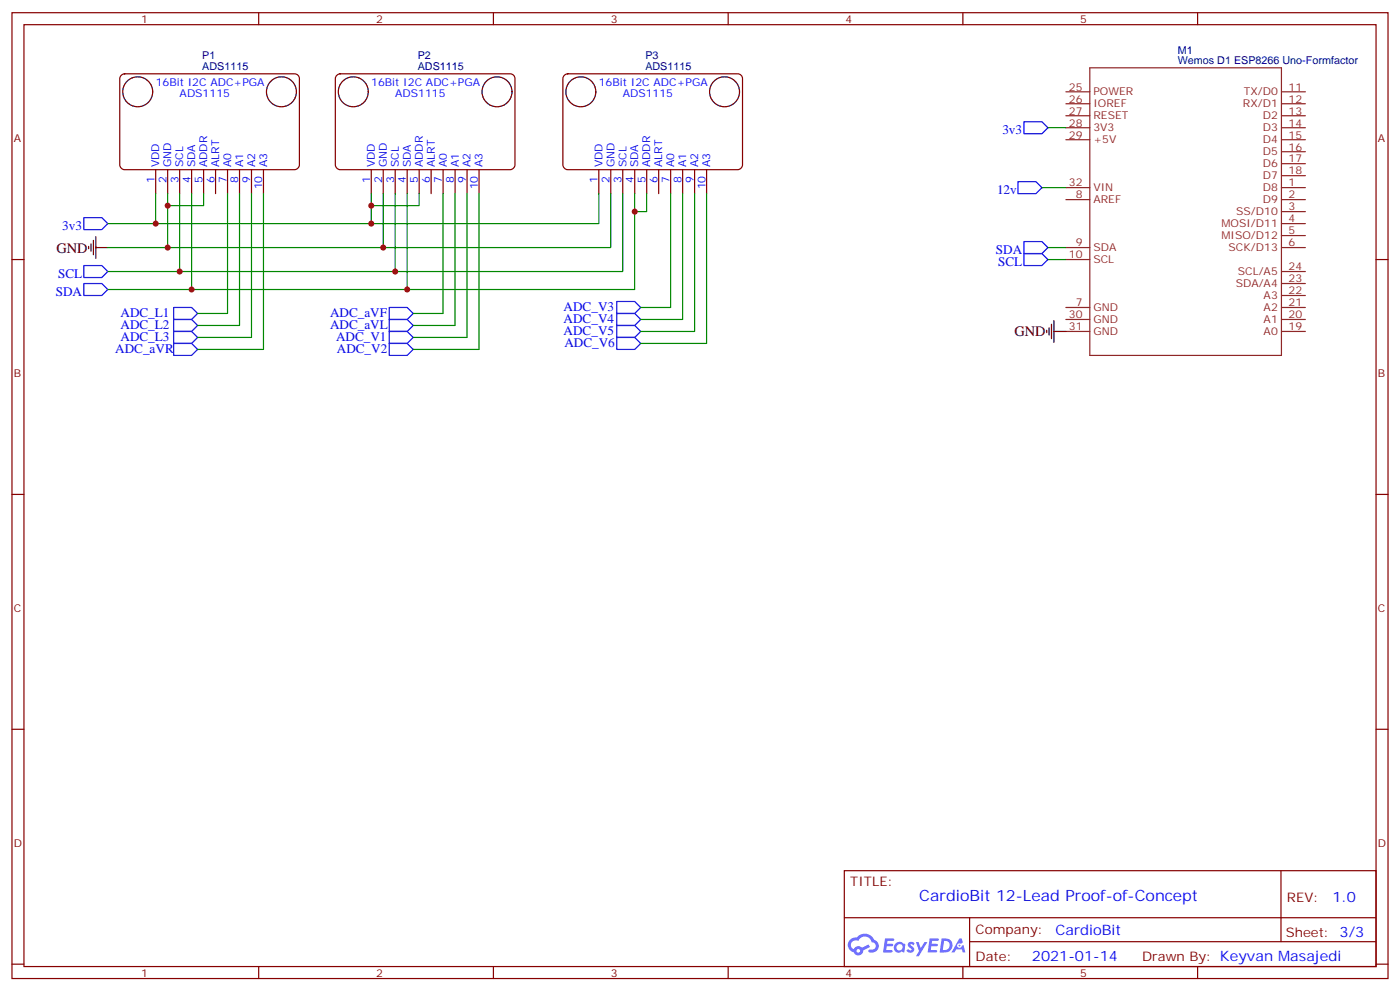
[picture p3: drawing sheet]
<svg xmlns="http://www.w3.org/2000/svg" width="412mm" height="292mm" viewBox="0 0 412 292" stroke-linecap="round" stroke-linejoin="round" font-family="sans-serif">
<g fill="none" stroke="#870000" stroke-width=".35">
<path d="M3.5 3.7h405.4v284.4h-405.4zM7.1 7.3h398.2v277.3h-398.2zM76.2 3.7v3.6M145.3 3.7v3.6M214.5 3.7v3.6M283.6 3.7v3.6M352.8 3.7v3.6M3.5 76.4h3.6M405.3 76.4h3.6M3.5 145.6h3.6M405.3 145.6h3.6M3.5 214.7h3.6"/>
<path d="M405.3 214.7h3.6M248.7 256.3h156.6v28.3h-156.6zM377.3 256.4v20.8M248.7 270.2h156.5M285.6 277.2h119.6M285.6 270.2v14.1M3.5 283.8h3.6M76.2 284.6v3.5M145.3 284.6v3.5M214.5 284.6v3.5M283.6 284.6v3.5M352.8 284.6v3.5"/>
<path d="M405.3 283.8h3.6"/>
</g>
<g fill="#5487ff">
<path d="M267.7 277.5a1.22 1.22 0 0 1 1.7 .3l-.4 .5a.47 .47 0 0 0-.3-.4 .47 .47 0 0 0-.5 .2l.1 .3a1.14 1.14 0 0 1 .8 1.7 1.14 1.14 0 0 1-1.9 0l-.2-.2 .5-.5 .7 .4a.29 .29 0 0 0 .3-.3 .29 .29 0 0 0-.2-.3 1.04 1.04 0 0 1-.6-1.7z"/>
<path d="M260.7 276.3h2.4l.3 .1-.2 .5-1.8 .1-.1 .9h1.5l.3 .3-.3 .4h-1.6l-.2 1.1h1.7l.2 .3-.2 .4h-2.6z"/>
<path d="M273.8 276.3h2.4l.3 .1-.1 .5-1.8 .1-.2 .9h1.6l.3 .3-.4 .4h-1.6l-.1 1.1h1.7l.2 .3-.2 .4h-2.6z"/>
<path d="M282.6 276.3h.7l.3 1.2-.6 .3a.69 .69 0 0 0-1 .3 .69 .69 0 0 0 .4 1 .69 .69 0 0 0 .9-.6l.5-.3 .6 2.2h-.8l-.2-.9h-1.8l-.5 .9h-.8z"/>
<path d="M269.8 277.3h.8l.6 1.9 1.1-1.9h.9l-2.6 4.2h-.8l.9-1.5z"/>
<path d="M277.4 276.3l-.6 4.1h1.3a2.11 2.11 0 0 0 2.5-2.1 2.11 2.11 0 0 0-2.5-2zM278.1 277a1.39 1.39 0 0 1 1.7 1.4 1.39 1.39 0 0 1-1.8 1.3h-.3z"/>
<path d="M263.7 277.9a1.54 1.54 0 0 0-.1 2.1 1.54 1.54 0 0 0 2.2 .2l.6 .2 .3-2.3-.2-.2-.4-.1a1.49 1.49 0 0 0-2.4 .1zM264 278.9a.94 .94 0 0 1 1.8 0 .94 .94 0 0 1-1.8 0z"/>
<path d="M250.4 276.6a2.18 2.18 0 0 0 1.1 3.8 1.44 1.44 0 0 0 1.6 .9 1.44 1.44 0 0 0 1.2-1.5l2-1-.5-.7-1.9 .9a1.47 1.47 0 0 0-2.4 .5 1.39 1.39 0 0 1-.7-2 1.39 1.39 0 0 1 2-.5 2.12 2.12 0 0 1 2.2-1.3 2.12 2.12 0 0 1 1.9 1.7 1.14 1.14 0 0 1 1.1 1.4 1.14 1.14 0 0 1-1.7 .8 .43 .43 0 0 0-.5 .3 .43 .43 0 0 0 .4 .5 1.98 1.98 0 0 0 2.5-1.2 1.98 1.98 0 0 0-1.2-2.5 3.1 3.1 0 0 0-5.3-.7l-.9 .1zM252.3 279.9a.55 .55 0 0 1 1.1 0 .55 .55 0 0 1-1.1 0z"/>
<circle cx="282.6" cy="278.4" r=".26"/>
</g>
<path d="M35.6 22.3l1.1-.6h50.1a1.41 1.41 0 0 1 1.4 1.4v25.4a1.51 1.51 0 0 1-1.4 1.5h-50.1a1.51 1.51 0 0 1-1.4-1.5v-25.4z" fill="#fff" stroke="#800000" stroke-width=".35"/>
<path d="M45.9 50v7M49.4 50v7M52.9 50v7M56.4 50v7M60 50v7M63.5 50v7M67 50v7M70.6 50v7M74.1 50v7M77.6 50v7" fill="none" stroke="#870000" stroke-width=".35"/>
<g fill="none" stroke="#000" stroke-width=".35">
<path d="M26.1 72.5v.7M26.8 71.8v2.1M27.5 70.8v4.2M28.2 72.9h3.5M28.2 69.7v6.4"/>
<circle cx="40.6" cy="27" r="4.4"/>
<circle cx="82.9" cy="27" r="4.4"/>
</g>
<path d="M24.7 64.1h5.3l1.7 1.7-1.7 1.8h-5.3zM24.7 78.2h5.3l1.7 1.7-1.7 1.8h-5.3zM24.7 83.5h5.3l1.7 1.7-1.7 1.8h-5.3z" fill="none" stroke="#00f" stroke-width=".35"/>
<path d="M99.1 22.3l1.1-.6h50.1a1.41 1.41 0 0 1 1.4 1.4v25.4a1.51 1.51 0 0 1-1.4 1.5h-50.1a1.51 1.51 0 0 1-1.4-1.5v-25.4z" fill="#fff" stroke="#800000" stroke-width=".35"/>
<path d="M109.4 50v7M112.9 50v7M116.4 50v7M119.9 50v7M123.5 50v7M127 50v7M130.5 50v7M134.1 50v7M137.6 50v7M141.1 50v7" fill="none" stroke="#870000" stroke-width=".35"/>
<g fill="none" stroke="#000" stroke-width=".35">
<circle cx="104.1" cy="27" r="4.4"/>
<circle cx="146.4" cy="27" r="4.4"/>
</g>
<path d="M166.1 22.3l1.1-.6h50.1a1.41 1.41 0 0 1 1.4 1.4v25.4a1.51 1.51 0 0 1-1.4 1.5h-50.1a1.51 1.51 0 0 1-1.4-1.5v-25.4z" fill="#fff" stroke="#800000" stroke-width=".35"/>
<path d="M176.4 50v7M179.9 50v7M183.4 50v7M187 50v7M190.5 50v7M194 50v7M197.6 50v7M201.1 50v7M204.6 50v7M208.1 50v7" fill="none" stroke="#870000" stroke-width=".35"/>
<g fill="none" stroke="#000" stroke-width=".35">
<path d="M308.3 97.2v.7M309 96.5v2.1M309.7 95.5v4.2M310.4 97.6h3.6M310.4 94.4v6.4"/>
<circle cx="171.1" cy="27" r="4.4"/>
<circle cx="213.4" cy="27" r="4.4"/>
</g>
<g fill="none" stroke="#008700" stroke-width=".35">
<path d="M308.7 37.6h5.3M45.9 57v8.8h-14.2M49.4 57v15.9h-17.7M52.9 57v22.9h-21.2M56.4 57v28.2M60 57v3.5h-10.6M67 57v35.3h-8.8M70.6 57v38.8h-12.4M74.1 57v42.3h-15.9M77.6 57v45.9h-19.4M109.4 57v8.8h-63.5M112.9 57v15.9h-63.5"/>
<path d="M116.4 57v22.9h-63.5M119.9 57v28.2M123.5 57v3.5h-14.1M130.5 57v35.3h-8.8M134.1 57v38.8h-12.4M137.6 57v42.3h-15.9M141.1 57v45.9h-19.4M176.4 57v8.8h-67M179.9 57v15.9h-67M183.4 57v22.9h-67M187 57v28.2h-155.3M190.5 57v5.3h-3.5"/>
<path d="M197.6 57v33.5h-8.9M201.1 57v37.1h-12.4M204.6 57v40.6h-15.9M208.1 57v44.1h-19.4M306.9 55.2h7.1M308.7 76.4h5.3M308.7 72.9h5.3"/>
</g>
<g fill="none" stroke="#00f" stroke-width=".35">
<path d="M301.6 35.8h5.3l1.8 1.8-1.8 1.8h-5.3zM299.9 53.5h5.3l1.7 1.7-1.7 1.8h-5.3zM301.6 71.1h5.3l1.8 1.8-1.8 1.7h-5.3zM301.6 74.6h5.3l1.8 1.8-1.8 1.8h-5.3zM51.2 90.5h5.2l1.8 1.8-1.8 1.8h-5.2zM51.2 94.1h5.2l1.8 1.7-1.8 1.8h-5.2zM51.2 97.6h5.2l1.8 1.7-1.8 1.8h-5.2zM114.7 97.6h5.2l1.8 1.7-1.8 1.8h-5.2zM114.7 94.1h5.2l1.8 1.7-1.8 1.8h-5.2zM114.7 90.5h5.2l1.8 1.8-1.8 1.8h-5.2zM181.7 88.8h5.3l1.7 1.7-1.7 1.8h-5.3zM181.7 92.3h5.3l1.7 1.8-1.7 1.7h-5.3z"/>
<path d="M181.7 95.8h5.3l1.7 1.8-1.7 1.7h-5.3zM181.7 99.3h5.3l1.7 1.8-1.7 1.8h-5.3zM51.2 101.1h5.2l1.8 1.8-1.8 1.7h-5.2zM114.7 101.1h5.2l1.8 1.8-1.8 1.7h-5.2z"/>
</g>
<g fill="none" stroke="#8c2424" stroke-width=".35">
<path d="M321 20h56.5v84.6h-56.5zM314 27h7M314 30.6h7M314 34.1h7M314 37.6h7M377.5 27h7M377.5 30.6h7M377.5 34.1h7M377.5 37.6h7M314 41.1h7M314 55.2h7M314 58.8h7"/>
<path d="M377.5 41.1h7M377.5 44.7h7M377.5 48.2h7M377.5 51.7h7M377.5 55.2h7M377.5 58.8h7M314 72.9h7M314 76.4h7M377.5 62.3h7M377.5 65.8h7M377.5 69.4h7M377.5 79.9h7"/>
<path d="M377.5 72.9h7M314 94.1h7M314 97.6h7M314 90.5h7M377.5 94.1h7M377.5 97.6h7M377.5 83.5h7M377.5 87h7M377.5 90.5h7"/>
</g>
<g fill="#c00">
<circle cx="49.4" cy="72.9" r=".88"/>
<circle cx="112.9" cy="72.9" r=".88"/>
<circle cx="52.9" cy="79.9" r=".88"/>
<circle cx="116.4" cy="79.9" r=".88"/>
<circle cx="49.4" cy="60.5" r=".88"/>
<circle cx="109.4" cy="60.5" r=".88"/>
<circle cx="187" cy="62.3" r=".88"/>
<circle cx="45.9" cy="65.8" r=".88"/>
<circle cx="109.4" cy="65.8" r=".88"/>
<circle cx="119.9" cy="85.2" r=".88"/>
<circle cx="56.4" cy="85.2" r=".88"/>
</g>
<text font-size="4.6" fill="#00f" x="270.8" y="265.4">CardioBit 12-Lead Proof-of-Concept</text>
<g font-size="4.2">
<text x="16.6" y="74.4">GND</text>
<text x="298.8" y="99.1">GND</text>
</g>
<g font-size="4.2" fill="#00f">
<text x="392.5" y="265.6">1.0</text>
<text x="310.9" y="275.2">CardioBit</text>
<text x="304" y="283">2021-01-14</text>
</g>
<g font-size="3.9" fill="#00f">
<text x="295.3" y="39.4">3v3</text>
<text x="293.7" y="57">12v</text>
<text x="18.3" y="67.6">3v3</text>
<text x="293.4" y="74.6">SDA</text>
<text x="17.1" y="81.7">SCL</text>
<text x="294" y="78.2">SCL</text>
<text x="16.4" y="87">SDA</text>
<text x="35.5" y="93.4">ADC_L1</text>
<text x="97.2" y="93.4">ADC_aVF</text>
<text x="166" y="91.6">ADC_V3</text>
<text x="166" y="95.2">ADC_V4</text>
<text x="35.5" y="96.9">ADC_L2</text>
<text x="35.5" y="100.5">ADC_L3</text>
<text x="97.2" y="96.9">ADC_aVL</text>
<text x="99" y="100.5">ADC_V1</text>
<text x="166" y="98.7">ADC_V5</text>
<text x="34" y="104">ADC_aVR</text>
<text x="99.2" y="104">ADC_V2</text>
<text x="166.2" y="102.2">ADC_V6</text>
</g>
<g font-size="3.9" fill="#800">
<text x="250.5" y="260.9">TITLE:</text>
<text x="379.1" y="265.6">REV:</text>
<text x="287.4" y="275.1">Company:</text>
<text x="378.7" y="275.7">Sheet: 3/3</text>
<text x="287.4" y="282.8">Date:</text>
<text x="336.4" y="282.9">Drawn By: Keyvan Masajedi</text>
</g>
<g font-size="3.2" fill="#800">
<text x="41.6" y="6.7">1</text>
<text x="110.8" y="6.7">2</text>
<text x="179.9" y="6.7">3</text>
<text x="249.1" y="6.7">4</text>
<text x="318.2" y="6.7">5</text>
<text x="4.1" y="41.8">A</text>
<text x="405.9" y="41.8">A</text>
<text x="4.1" y="111">B</text>
<text x="405.9" y="111">B</text>
<text x="4.1" y="180.1">C</text>
<text x="405.9" y="180.1">C</text>
<text x="4.1" y="249.3">D</text>
<text x="405.9" y="249.3">D</text>
<text x="41.6" y="287.5">1</text>
<text x="110.8" y="287.5">2</text>
<text x="179.9" y="287.5">3</text>
<text x="249.1" y="287.5">4</text>
<text x="318.2" y="287.5">5</text>
</g>
<g font-size="3.2" fill="#000080">
<text x="59.6" y="17.3">P1</text>
<text x="123.1" y="17.3">P2</text>
<text x="190.1" y="17.3">P3</text>
<text x="346.9" y="15.8">M1</text>
<text x="59.6" y="20.7">ADS1115</text>
<text x="123.1" y="20.7">ADS1115</text>
<text x="190.1" y="20.7">ADS1115</text>
<text x="346.9" y="18.9">Wemos D1 ESP8266 Uno-Formfactor</text>
</g>
<g font-size="3.2" fill="#00f">
<text x="45.9" y="25.3">16Bit I2C ADC+PGA</text>
<text x="52.9" y="28.6">ADS1115</text>
<text x="109.4" y="25.3">16Bit I2C ADC+PGA</text>
<text x="116.4" y="28.6">ADS1115</text>
<text x="176.4" y="25.3">16Bit I2C ADC+PGA</text>
<text x="183.4" y="28.6">ADS1115</text>
<text x="45.5" y="53.7" transform="rotate(-90 45.5 53.7)">1</text>
<text x="46.9" y="49.2" transform="rotate(-90 46.9 49.2)">VDD</text>
<text x="49" y="53.7" transform="rotate(-90 49 53.7)">2</text>
<text x="50.4" y="49.2" transform="rotate(-90 50.4 49.2)">GND</text>
<text x="52.6" y="53.7" transform="rotate(-90 52.6 53.7)">3</text>
<text x="54" y="49.2" transform="rotate(-90 54 49.2)">SCL</text>
<text x="56.1" y="53.7" transform="rotate(-90 56.1 53.7)">4</text>
<text x="57.5" y="49.2" transform="rotate(-90 57.5 49.2)">SDA</text>
<text x="59.6" y="53.7" transform="rotate(-90 59.6 53.7)">5</text>
<text x="61" y="49.2" transform="rotate(-90 61 49.2)">ADDR</text>
<text x="63.1" y="53.7" transform="rotate(-90 63.1 53.7)">6</text>
<text x="64.6" y="49.2" transform="rotate(-90 64.6 49.2)">ALRT</text>
<text x="66.7" y="53.7" transform="rotate(-90 66.7 53.7)">7</text>
<text x="68.1" y="49.2" transform="rotate(-90 68.1 49.2)">A0</text>
<text x="70.2" y="53.7" transform="rotate(-90 70.2 53.7)">8</text>
<text x="71.6" y="49.2" transform="rotate(-90 71.6 49.2)">A1</text>
<text x="73.7" y="53.7" transform="rotate(-90 73.7 53.7)">9</text>
<text x="75.1" y="49.2" transform="rotate(-90 75.1 49.2)">A2</text>
<text x="78.7" y="49.2" transform="rotate(-90 78.7 49.2)">A3</text>
<text x="109" y="53.7" transform="rotate(-90 109 53.7)">1</text>
<text x="110.4" y="49.2" transform="rotate(-90 110.4 49.2)">VDD</text>
<text x="112.5" y="53.7" transform="rotate(-90 112.5 53.7)">2</text>
<text x="113.9" y="49.2" transform="rotate(-90 113.9 49.2)">GND</text>
<text x="116.1" y="53.7" transform="rotate(-90 116.1 53.7)">3</text>
<text x="117.5" y="49.2" transform="rotate(-90 117.5 49.2)">SCL</text>
<text x="119.6" y="53.7" transform="rotate(-90 119.6 53.7)">4</text>
<text x="121" y="49.2" transform="rotate(-90 121 49.2)">SDA</text>
<text x="123.1" y="53.7" transform="rotate(-90 123.1 53.7)">5</text>
<text x="124.5" y="49.2" transform="rotate(-90 124.5 49.2)">ADDR</text>
<text x="126.6" y="53.7" transform="rotate(-90 126.6 53.7)">6</text>
<text x="128.1" y="49.2" transform="rotate(-90 128.1 49.2)">ALRT</text>
<text x="130.2" y="53.7" transform="rotate(-90 130.2 53.7)">7</text>
<text x="131.6" y="49.2" transform="rotate(-90 131.6 49.2)">A0</text>
<text x="133.7" y="53.7" transform="rotate(-90 133.7 53.7)">8</text>
<text x="135.1" y="49.2" transform="rotate(-90 135.1 49.2)">A1</text>
<text x="137.2" y="53.7" transform="rotate(-90 137.2 53.7)">9</text>
<text x="138.6" y="49.2" transform="rotate(-90 138.6 49.2)">A2</text>
<text x="142.2" y="49.2" transform="rotate(-90 142.2 49.2)">A3</text>
<text x="176" y="53.7" transform="rotate(-90 176 53.7)">1</text>
<text x="177.4" y="49.2" transform="rotate(-90 177.4 49.2)">VDD</text>
<text x="179.6" y="53.7" transform="rotate(-90 179.6 53.7)">2</text>
<text x="181" y="49.2" transform="rotate(-90 181 49.2)">GND</text>
<text x="183.1" y="53.7" transform="rotate(-90 183.1 53.7)">3</text>
<text x="184.5" y="49.2" transform="rotate(-90 184.5 49.2)">SCL</text>
<text x="186.6" y="53.7" transform="rotate(-90 186.6 53.7)">4</text>
<text x="188" y="49.2" transform="rotate(-90 188 49.2)">SDA</text>
<text x="190.1" y="53.7" transform="rotate(-90 190.1 53.7)">5</text>
<text x="191.6" y="49.2" transform="rotate(-90 191.6 49.2)">ADDR</text>
<text x="193.7" y="53.7" transform="rotate(-90 193.7 53.7)">6</text>
<text x="195.1" y="49.2" transform="rotate(-90 195.1 49.2)">ALRT</text>
<text x="197.2" y="53.7" transform="rotate(-90 197.2 53.7)">7</text>
<text x="198.6" y="49.2" transform="rotate(-90 198.6 49.2)">A0</text>
<text x="200.7" y="53.7" transform="rotate(-90 200.7 53.7)">8</text>
<text x="202.1" y="49.2" transform="rotate(-90 202.1 49.2)">A1</text>
<text x="204.3" y="53.7" transform="rotate(-90 204.3 53.7)">9</text>
<text x="205.7" y="49.2" transform="rotate(-90 205.7 49.2)">A2</text>
<text x="209.2" y="49.2" transform="rotate(-90 209.2 49.2)">A3</text>
<text x="77.3" y="55.7" transform="rotate(-90 77.3 55.7)">10</text>
<text x="140.8" y="55.7" transform="rotate(-90 140.8 55.7)">10</text>
<text x="207.8" y="55.7" transform="rotate(-90 207.8 55.7)">10</text>
</g>
<g font-size="3.2" fill="#8d2323">
<text x="314.9" y="26.7">25</text>
<text x="322.1" y="28.1">POWER</text>
<text x="366.4" y="28.1">TX/D0</text>
<text x="379.6" y="26.7">11</text>
<text x="314.9" y="33.7">27</text>
<text x="314.9" y="30.2">26</text>
<text x="322.1" y="35.1">RESET</text>
<text x="322.1" y="31.6">IOREF</text>
<text x="366.1" y="31.6">RX/D1</text>
<text x="372" y="35.1">D2</text>
<text x="379.6" y="30.2">12</text>
<text x="379.6" y="33.7">13</text>
<text x="314.9" y="40.8">29</text>
<text x="314.9" y="37.3">28</text>
<text x="322.1" y="38.7">3V3</text>
<text x="372" y="38.7">D3</text>
<text x="379.6" y="37.3">14</text>
<text x="379.6" y="40.8">15</text>
<text x="322.1" y="42.2">+5V</text>
<text x="372" y="42.2">D4</text>
<text x="372" y="45.7">D5</text>
<text x="379.6" y="44.3">16</text>
<text x="379.6" y="47.8">17</text>
<text x="372" y="49.2">D6</text>
<text x="372" y="52.8">D7</text>
<text x="379.6" y="51.4">18</text>
<text x="314.9" y="54.9">32</text>
<text x="316.9" y="58.4">8</text>
<text x="322.1" y="56.3">VIN</text>
<text x="322.1" y="59.8">AREF</text>
<text x="372" y="56.3">D8</text>
<text x="372" y="59.8">D9</text>
<text x="379.6" y="54.9">1</text>
<text x="379.6" y="58.4">2</text>
<text x="364.2" y="63.4">SS/D10</text>
<text x="379.6" y="61.9">3</text>
<text x="379.6" y="65.5">4</text>
<text x="359.8" y="66.9">MOSI/D11</text>
<text x="359.8" y="70.4">MISO/D12</text>
<text x="379.6" y="69">5</text>
<text x="314.9" y="76.1">10</text>
<text x="316.9" y="72.5">9</text>
<text x="322.1" y="73.9">SDA</text>
<text x="322.1" y="77.5">SCL</text>
<text x="361.9" y="73.9">SCK/D13</text>
<text x="379.6" y="72.5">6</text>
<text x="364.6" y="81">SCL/A5</text>
<text x="379.6" y="79.6">24</text>
<text x="379.6" y="83.1">23</text>
<text x="364" y="84.5">SDA/A4</text>
<text x="372.2" y="88.1">A3</text>
<text x="379.6" y="86.6">22</text>
<text x="314.9" y="93.7">30</text>
<text x="316.9" y="90.2">7</text>
<text x="322.1" y="95.1">GND</text>
<text x="322.1" y="91.6">GND</text>
<text x="372.2" y="91.6">A2</text>
<text x="372.2" y="95.1">A1</text>
<text x="379.6" y="90.2">21</text>
<text x="379.6" y="93.7">20</text>
<text x="314.9" y="97.2">31</text>
<text x="322.1" y="98.6">GND</text>
<text x="372.2" y="98.6">A0</text>
<text x="379.6" y="97.2">19</text>
</g>
</svg>
